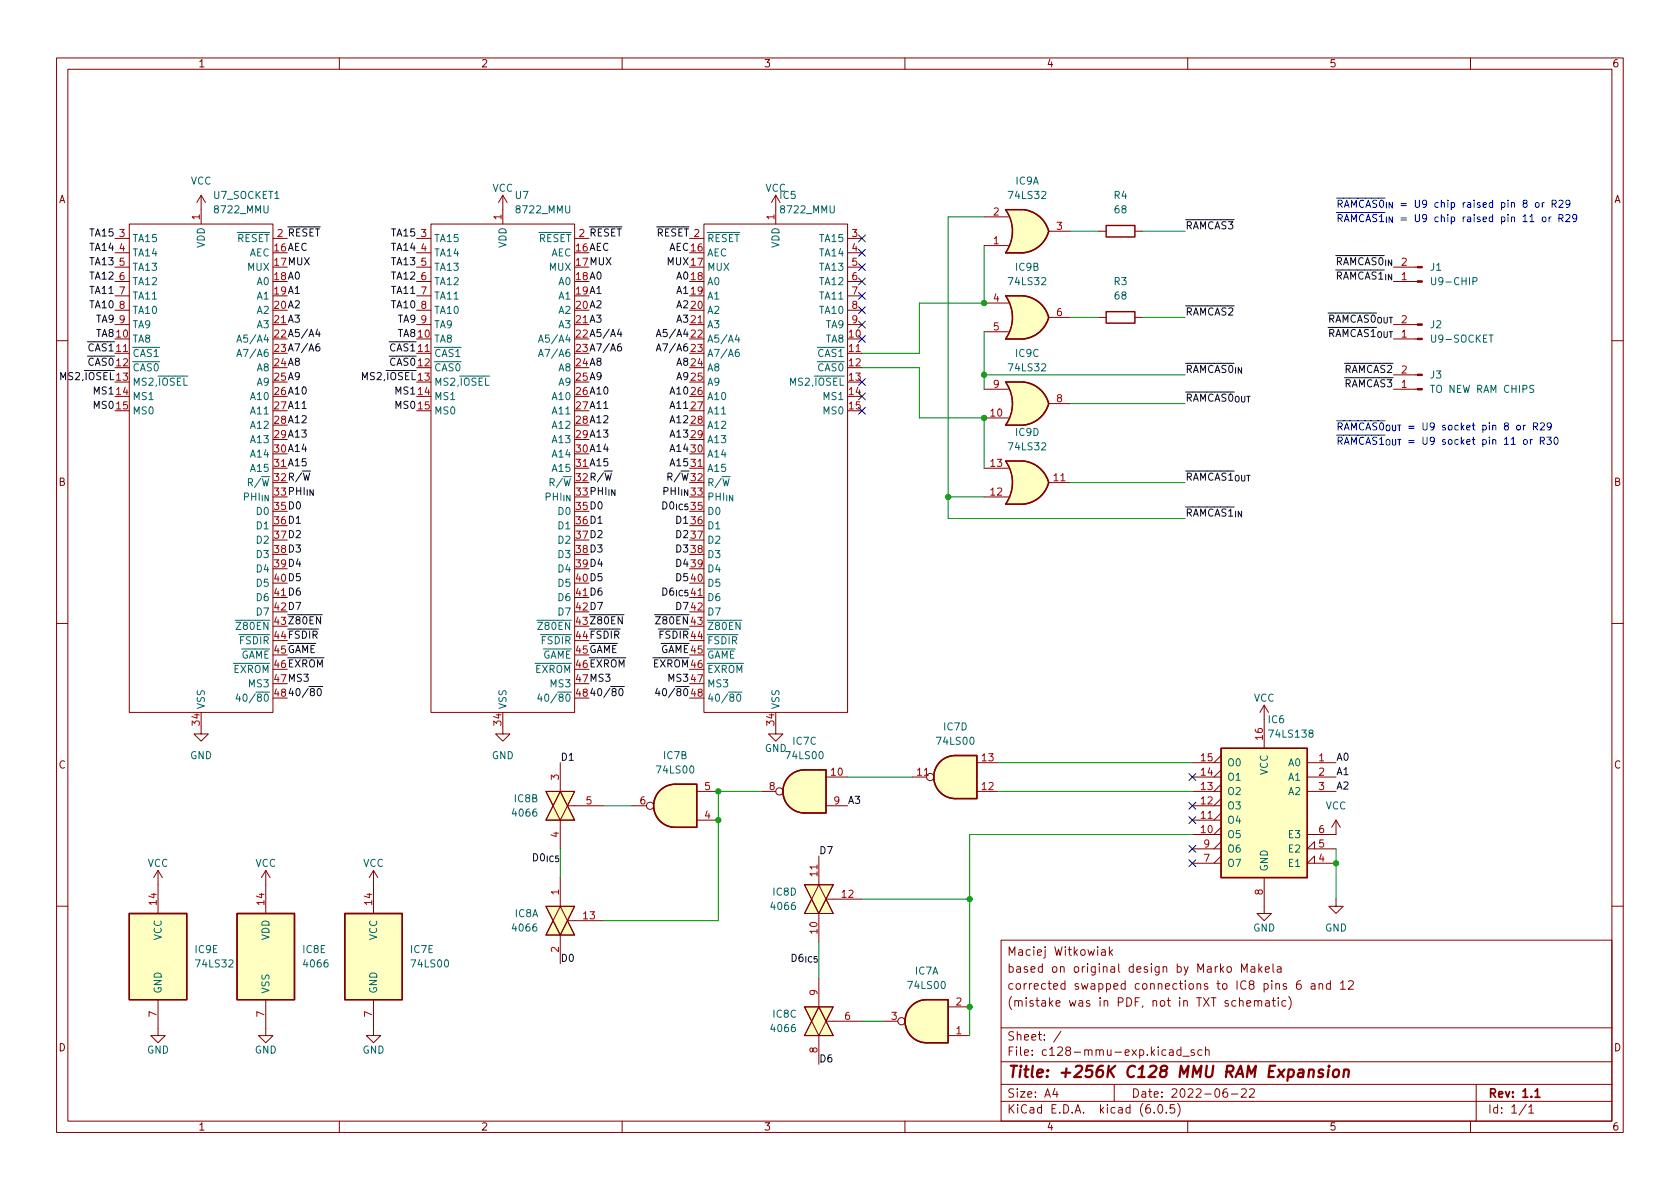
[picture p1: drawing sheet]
<svg xmlns="http://www.w3.org/2000/svg" width="297mm" height="210mm" viewBox="0 0 297 210" stroke-linecap="round" stroke-linejoin="round" font-family="sans-serif">
<g fill="none" stroke="#840000" stroke-width=".18">
<path d="M10 10.2h277v190.1h-277zM12 12.2h273v186.1h-273zM60 10.2v2M110 10.2v2M160 10.2v2M210 10.2v2M260 10.2v2M22.9 39.6h25.4v86.4h-25.4zM35.6 34.5l-.8 1.3M35.6 34.5v5.1M35.6 34.5l.7 1.3M76.2 39.6h25.4v86.4h-25.4z"/>
<path d="M88.9 34.5l-.8 1.3M88.9 34.5v5.1M88.9 34.5l.8 1.3M124.5 39.6h25.4v86.4h-25.4zM137.2 34.5l-.8 1.3M137.2 34.5v5.1M137.2 34.5l.7 1.3M174 38.3h4.3M181 37.1h-3.2a6.7 6.7 0 0 1 0 7.6h3.2M20.3 47.2h2.6M20.3 49.8h2.6M20.3 57.4h2.6"/>
<path d="M20.3 42.2h2.6M20.3 44.7h2.6M20.3 52.3h2.6M20.3 54.9h2.6M48.3 42.2h2.5M73.7 47.2h2.5M73.7 49.8h2.5M73.7 57.4h2.5M73.7 42.2h2.5M73.7 44.7h2.5M73.7 52.3h2.5M73.7 54.9h2.5"/>
<path d="M101.6 42.2h2.5M121.9 57.4h2.6M121.9 42.2h2.6M149.9 47.2h2.5M149.9 49.8h2.5M149.9 57.4h2.5M149.9 42.2h2.5M149.9 44.7h2.5M149.9 52.3h2.5M149.9 54.9h2.5M174 53.6h4.3M174 58.7h4.3"/>
<path d="M174 43.4h4.3M181 52.3h-3.2a6.6 6.6 0 0 1 0 7.6h3.2M185.4 40.9h3.8M185.4 56.1h3.8M194.3 40.9h1.3M194.3 56.1h1.3M200.7 40.9h1.2M200.7 56.1h1.2M246.4 47.2h4.2M246.4 49.8h4.2M246.4 57.4h4.2M246.4 59.9h4.2"/>
<path d="M10 60.2h2M20.3 62.5h2.6M73.7 62.5h2.5M149.9 62.5h2.5M174 68.8h4.3M174 73.9h4.3M181 67.6h-3.2a6.6 6.6 0 0 1 0 7.6h3.2M185.4 71.4h3.8M246.4 66.3h4.2M246.4 68.8h4.2M285 60.2h2M121.9 82.8h2.6"/>
<path d="M174 82.8h4.3M174 87.9h4.3M181 81.5h-3.2a6.7 6.7 0 0 1 0 7.6h3.2M185.4 85.3h3.8M10 110.2h2M121.9 105.7h2.6M285 110.2h2M35.6 128.5v1.3h1.2l-1.2 1.3-1.3-1.3h1.3M88.9 128.5v1.3h1.3l-1.3 1.3-1.3-1.3h1.3M96.5 139.9h5.1l-2.5 5.1zM99.1 139.9l2.5 5.1h-5.1zM99.1 134.9v5"/>
<path d="M123.2 139.9h3.8M134.6 139.9h2.6M137.2 128.5v1.3h1.2l-1.2 1.3-1.3-1.3h1.3M146 137.4h3.9M161.3 137.4h2.5M172.7 139.9h3.8M172.7 134.9h3.8M210.8 139.9h5.1M210.8 137.4h5.1M210.8 134.9h5.1M215.9 138.7l-1.3 1.2M215.9 136.1l-1.3 1.3"/>
<path d="M215.9 133.6l-1.3 1.3M223.5 124.7l-.7 1.3M223.5 124.7v7.6M223.5 124.7l.8 1.3M231.1 139.9h5.1M231.1 137.4h5.1M231.1 134.9h5.1M27.9 153.9l-.7 1.3M27.9 153.9v7.6M27.9 153.9l.8 1.3M47 153.9l-.8 1.3M47 153.9v7.6"/>
<path d="M47 153.9l.8 1.3M66 153.9l-.7 1.3M66 153.9v7.6M66 153.9l.8 1.3M99.1 145v5.1M99.1 155.2v5.1M100.3 142.5h6.4M111.8 142.5h2.5M123.2 145h3.8M142.2 156.5h5.1l-2.5 5zM144.8 156.5l2.5 5h-5.1zM144.8 151.4v5.1"/>
<path d="M146 142.5h3.9M146 159h6.4M210.8 145h5.1M210.8 142.5h5.1M210.8 147.6h5.1M210.8 152.6h5.1M210.8 150.1h5.1M215.9 146.3l-1.3 1.3M215.9 143.8l-1.3 1.2M215.9 141.2l-1.3 1.3M215.9 151.4l-1.3 1.2M215.9 148.8l-1.3 1.3"/>
<path d="M223.5 155.2v6.3h1.3l-1.3 1.3-1.3-1.3h1.3M232.4 152.6v-1.2l-1.3 1.2h5.1M232.4 150.1v-1.3l-1.3 1.3h5.1M236.2 159v1.3h1.3l-1.3 1.2-1.3-1.2h1.3M236.2 145v2.6h-5.1M236.2 145l-.7 1.3M236.2 145l.8 1.3M10 160.2h2M27.9 176.8v6.3h1.3l-1.3 1.3-1.2-1.3h1.2M47 176.8v6.3h1.3l-1.3 1.3-1.3-1.3h1.3M66 176.8v6.3h1.3l-1.3 1.3-1.2-1.3h1.2M96.5 160.3h5.1l-2.5 5z"/>
<path d="M99.1 160.3l2.5 5h-5.1zM99.1 165.3v5.1M100.3 162.8h6.4M142.2 178h5.1l-2.5 5.1zM144.8 178l2.5 5.1h-5.1zM144.8 161.5v5.1M144.8 173v5M167.6 178h3.8M177 166.3h108v32h-108zM194.8 168h.6v.9M195.4 168.3l-.5 .1a.29 .29 0 0 0-.2 .2 .29 .29 0 0 0 .2 .3h.5M196.1 167.4v1.5"/>
<path d="M196.3 168.4l.4 .5M196.7 167.9l-.6 .6M219.1 177.1l.3-.2 .3 .1 .1 .9M219.5 171.9v-1.5l.5 1.1 .5-1.1v1.5M220.4 177.4l.7-.1v-.3l-.5-.1-.2 .2 .1 .8h.6M221.2 171h.6l.1 .9M221.8 177.1l.2-.2 .4 .1v.9M221.8 176.9v1M221.9 171.3l-.5 .1a.29 .29 0 0 0-.3 .2 .29 .29 0 0 0 .3 .3h.5M222.4 177.1l.2-.2 .4 .1 .1 .9M222.6 170.4v1.5M222.7 171.4l.4 .5"/>
<path d="M223.1 170.9l-.5 .6M223.7 171.4l.7-.1v-.3l-.5-.1-.2 .2 .1 .8h.6M223.8 177h.6v.9M224.4 177.3l-.5 .1a.29 .29 0 0 0-.2 .2 .29 .29 0 0 0 .2 .3h.5M224.9 176.9h.6M225.1 170.4v1.3l.2 .2M225.1 176.4v1.3l.4 .2M225.9 171h.5l.1 .9M226 176.4v.2M226 176.9v1M226.5 171.3l-.5 .1a.29 .29 0 0 0-.2 .2 .29 .29 0 0 0 .2 .3h.5M227.4 177l-.5-.1-.3 .3v.4l.2 .3h.6"/>
<path d="M227.4 174l-.3-.1-.2 .2v.3l.5 .1v.4h-.5M227.9 176.2a1.72 1.72 0 0 1 0 2.3M229.9 173.4a.59 .59 0 0 0-.7 .7v.5l.2 .3h.4l.2-.1 .1-.5-.2-.2-.4-.1-.3 .3M231.9 174h.5l.1 .9M232.5 174.3l-.5 .1a.29 .29 0 0 0-.2 .2 .29 .29 0 0 0 .2 .3h.5M233.2 174.1l.2-.2 .4 .1 .1 .9M233.2 173.9v1M235.2 174l-.4-.1-.3 .3v.4l.1 .3h.6M235.2 173.4v1.5M237 173.9l.4-.5v1.5M237 174.9h.9M238.4 173.6l.6-.2 .2 .2 .1 .3-.9 1h.9"/>
<path d="M285 160.2h2M60 198.3v2M110 198.3v2M144.8 183.1v5.1M146 180.6h6.4M156.2 180.6h2.5M160 198.3v2M167.6 183.1h3.8M177 194.8h108M177 191.8h108M177 187.8h108M177 181.8h108"/>
<path d="M186.5 192.5l-.4 1h1M186.9 193v1M187.6 182.4l-1.3 1.9M197 191.8v3M204.1 196.7v.1M204.9 195.4l.2-.1a.81 .81 0 0 1 .6 .7 .81 .81 0 0 1-.3 .8h-.2a.81 .81 0 0 1-.6-.6 .81 .81 0 0 1 .3-.8zM206.2 196.7v.1M206.8 185.7h.6v.9M207.4 186l-.5 .1a.29 .29 0 0 0-.2 .2 .29 .29 0 0 0 .2 .3h.5M207.6 195.3h-.7v.7l.2-.1 .5 .1 .1 .2-.1 .5-.2 .1-.5-.1M208.2 195.1a1.72 1.72 0 0 1 0 2.3M208.8 185.7l-.4-.1-.3 .3v.4l.1 .3h.6"/>
<path d="M208.8 185.1v1.5M209.1 186.8h1.2M210 198.3v2M211.1 185.7l-.3-.1-.2 .2v.3l.5 .1v.4h-.5M212.5 185.7l-.4-.1-.3 .3v.4l.1 .3h.6M213.1 185.8l.3-.2 .3 .1 .1 .9M213.1 185.1v1.5M216.9 192.5a.59 .59 0 0 0-.7 .7v.5l.2 .3h.4l.2-.1 .1-.5-.2-.2-.4-.1-.3 .3M217.7 193.5h1.2M219.5 192.7l.6-.2 .2 .2 .1 .3-1 1h1M220.9 192.7l.6-.2 .2 .2 .1 .3-.9 1h.9M260 198.3v2"/>
<path d="M261 191.8v6.5M269.9 195.3l-1.3 1.9M270.3 195.8l.4-.5v1.5M270.3 196.8h.9"/>
<circle cx="137.8" cy="139.9" r=".63"/>
<circle cx="164.5" cy="137.4" r=".63"/>
<circle cx="114.9" cy="142.5" r=".63"/>
<circle cx="159.4" cy="180.6" r=".63"/>
</g>
<path d="M271.4 193l.4-.5v1.5M271.4 194h.9" fill="none" stroke="#840000" stroke-width=".3"/>
<path d="M231.5 189.3a.49 .49 0 0 1 .8 .1l-.1 1.1M234 189.2a.49 .49 0 0 0-.8 .3v.2l.7 .2v.3l-.3 .3-.6-.1M234.9 189.1l-.1 1.4M235 188.5l-.1 .1 .1 .1 .1-.1-.1-.1v.2M235.8 189.3a.52 .52 0 0 1 .6-.2 .52 .52 0 0 1 .4 .4l-.1 .6a.55 .55 0 0 1-.5 .4 .55 .55 0 0 1-.5-.4zM237.7 189.3a.49 .49 0 0 1 .8 .1l-.1 1.1M237.7 189.1l-.2 1.4" fill="none" stroke="#840000" stroke-width=".4"/>
<g fill="none" stroke="#840000" stroke-width=".25">
<path d="M181 37.1h-3.2a6.6 6.6 0 0 1 0 7.6h3.2M181 37.1a5.2 5.2 0 0 1 4.4 3.8 5.1 5.1 0 0 1-4.4 3.8M195.6 39.9h5.1v2h-5.1zM181 52.3h-3.2a6.6 6.6 0 0 1 0 7.6h3.2M181 52.3a5.1 5.1 0 0 1 4.4 3.8 5.2 5.2 0 0 1-4.4 3.8M195.6 55.1h5.1v2h-5.1zM181 67.6h-3.2a6.6 6.6 0 0 1 0 7.6h3.2M181 67.6a5.1 5.1 0 0 1 4.4 3.8 5.2 5.2 0 0 1-4.4 3.8M177.8 81.5h3.2M177.8 81.5a6.6 6.6 0 0 1 0 7.6h3.2M181 81.5a5.2 5.2 0 0 1 4.4 3.8 5.1 5.1 0 0 1-4.4 3.8M116.7 139.8a3.8 3.8 0 0 1 2.7-1.1h3.8v7.6h-3.8a3.8 3.8 0 0 1-3.5-2.4 3.8 3.8 0 0 1 .8-4.1z"/>
<path d="M139.5 137.3a3.8 3.8 0 0 1 2.7-1.2h3.8v7.7h-3.8a3.8 3.8 0 0 1-3.5-2.4 3.8 3.8 0 0 1 .8-4.1zM166.2 134.7a3.8 3.8 0 0 1 2.7-1.1h3.8v7.6h-3.8a3.8 3.8 0 0 1-3.5-2.3 3.8 3.8 0 0 1 .8-4.2zM215.9 132.3h15.2v22.9h-15.2zM22.9 161.5h10.1v15.3h-10.1zM41.9 161.5h10.2v15.3h-10.2zM61 161.5h10.1v15.3h-10.1zM161.1 177.9a3.8 3.8 0 0 1 2.7-1.1h3.8v7.6h-3.8a3.8 3.8 0 0 1-3.5-2.4 3.8 3.8 0 0 1 .8-4.1z"/>
</g>
<g fill="#840000" stroke="#840000" stroke-width=".18">
<path d="M250.6 47.1h.9v.3h-.9z"/>
<path d="M250.6 49.7h.9v.2h-.9z"/>
<path d="M250.6 57.3h.9v.2h-.9z"/>
<path d="M250.6 59.8h.9v.3h-.9z"/>
<path d="M250.6 66.2h.9v.2h-.9z"/>
<path d="M250.6 68.7h.9v.3h-.9z"/>
</g>
<g fill="#ffffc2" stroke="#ffffc2" stroke-width=".18">
<path d="M161.1 177.9a3.8 3.8 0 0 1 2.7-1.1v7.6a3.8 3.8 0 0 1-3.5-2.4 3.8 3.8 0 0 1 .8-4.1z"/>
<path d="M163.8 176.8h3.8v7.6h-3.8z"/>
<path d="M116.7 139.8a3.8 3.8 0 0 1 2.7-1.1v7.6a3.8 3.8 0 0 1-3.5-2.4 3.8 3.8 0 0 1 .8-4.1z"/>
<path d="M119.4 138.7h3.8v7.6h-3.8z"/>
<path d="M166.2 134.7a3.8 3.8 0 0 1 2.7-1.1v7.6a3.8 3.8 0 0 1-3.5-2.3 3.8 3.8 0 0 1 .8-4.2z"/>
<path d="M168.9 133.6h3.8v7.6h-3.8z"/>
<path d="M139.5 137.3a3.8 3.8 0 0 1 2.7-1.2v7.7a3.8 3.8 0 0 1-3.5-2.4 3.8 3.8 0 0 1 .8-4.1z"/>
<path d="M142.2 136.1h3.8v7.7h-3.8z"/>
<path d="M96.5 139.9h5.1l-2.5 5.1z"/>
<path d="M99.1 139.9l2.5 5.1h-5.1z"/>
<path d="M41.9 161.5h10.2v15.3h-10.2z"/>
<path d="M22.9 161.5h10.1v15.3h-10.1z"/>
<path d="M215.9 132.3h15.2v22.9h-15.2z"/>
<path d="M99.1 160.3l2.5 5h-5.1z"/>
<path d="M96.5 160.3h5.1l-2.5 5z"/>
<path d="M181 81.5a5.2 5.2 0 0 1 4.4 3.8l-5 1.4z"/>
<path d="M177.8 81.5h3.2z"/>
<path d="M177.8 89.1h3.2z"/>
<path d="M177.8 81.5h3.2v7.6h-3.2a6.6 6.6 0 0 0 0-7.6z"/>
<path d="M180.4 84l5 1.3a5.1 5.1 0 0 1-4.4 3.8z"/>
<path d="M180.4 70l5 1.4a5.2 5.2 0 0 1-4.4 3.8z"/>
<path d="M177.8 75.2h3.2z"/>
<path d="M177.8 67.6h3.2z"/>
<path d="M177.8 67.6h3.2v7.6h-3.2a6.7 6.7 0 0 0 0-7.6z"/>
<path d="M181 67.6a5.1 5.1 0 0 1 4.4 3.8l-5 1.3z"/>
<path d="M142.2 178h5.1l-2.5 5.1z"/>
<path d="M144.8 178l2.5 5.1h-5.1z"/>
<path d="M61 161.5h10.1v15.3h-10.1z"/>
<path d="M180.4 54.8l5 1.3a5.2 5.2 0 0 1-4.4 3.8z"/>
<path d="M177.8 59.9h3.2z"/>
<path d="M177.8 52.3h3.2z"/>
<path d="M177.8 52.3h3.2v7.6h-3.2a6.7 6.7 0 0 0 0-7.6z"/>
<path d="M181 52.3a5.1 5.1 0 0 1 4.4 3.8l-5 1.3z"/>
<path d="M144.8 156.5l2.5 5h-5.1z"/>
<path d="M142.2 156.5h5.1l-2.5 5z"/>
<path d="M181 37.1a5.2 5.2 0 0 1 4.4 3.8l-5 1.3z"/>
<path d="M177.8 37.1h3.2z"/>
<path d="M177.8 44.7h3.2z"/>
<path d="M177.8 37.1h3.2v7.6h-3.2a6.6 6.6 0 0 0 0-7.6z"/>
<path d="M180.4 39.6l5 1.3a5.1 5.1 0 0 1-4.4 3.8z"/>
</g>
<path d="M130.3 59.2l-.3 .9h.8M130.6 59.7v.8M41.9 60.5l.4-1.3 .4 1.3M41.9 63.1l.4-1.3 .4 1.3M42 60.1h.6M42 62.7h.6M95.2 60.5l.4-1.3 .5 1.3M95.2 63.1l.4-1.3 .5 1.3M95.3 60.1h.6M95.3 62.7h.6M130.6 61.8h-.4a.86 .86 0 0 0 0 1.3l.5-.2v-.4l-.2-.2h-.3l-.2 .2" fill="none" stroke="#006464" stroke-width=".18"/>
<path d="M56.1 58.2l-.3 .9h.8M56.4 58.7v.8M109.5 58.2l-.3 .9h.8M109.8 58.7v.8M116 59.5l.5-1.2 .4 1.2M116.2 59.2h.6M56.4 60.8l-.3 .1a.86 .86 0 0 0 0 1.2l.4-.2 .1-.4-.3-.2h-.2l-.3 .2M109.8 60.8l-.4 .1a.86 .86 0 0 0 0 1.2l.4-.2 .1-.4-.2-.2h-.3l-.2 .2M116 62.1l.5-1.3 .4 1.3M116.2 61.7h.6" fill="none" stroke="#0f0f0f" stroke-width=".18"/>
<path d="M274.4 36.1l.6-.1 .2-.2-.1-.3-.7-.1v1.3M274.7 36.1l.5 .6M275.6 38.6l.6-.1 .2-.1-.1-.3-.7-.2v1.3M275.6 35.5l.5-.1 .3 .4-.8 .9h.8M275.9 38.6l.5 .6M276.9 38.1l.4-.2 .3 .4-.8 .9h.8M277.6 35.9l-.3 .3-.3-.1-.1-.2v-.3l.2-.2 .4 .1 .1 .1a.84 .84 0 0 1-.4 1.1h-.2M278.8 38.5l-.3 .2h-.3l-.1-.2 .1-.5 .3-.1 .2 .2a.84 .84 0 0 1-.3 1.1h-.2M274.3 75.3l-.3 .3-.3-.1-.1-.2v-.3l.2-.2h.4l.1 .2a.84 .84 0 0 1-.4 1h-.2M274.9 77.4l.2-.1a.68 .68 0 0 1 .4 .6 .68 .68 0 0 1-.4 .7l-.2-.1-.1-.4z" fill="none" stroke="#0000c2" stroke-width=".18"/>
<g fill="none" stroke="#009600" stroke-width=".18">
<path d="M174 38.3h-6.4v53.4h41.9M174 43.4v10.2h-11.4v8.9h-10.2M174 58.7v10.1M189.2 56.1h5.1M189.2 40.9h5.1M201.9 56.1h7.6M201.9 40.9h7.6M152.4 65h10.2v8.9h11.4v8.9M174 66.3h35.5M189.2 71.4h20.3M167.6 87.9h6.4M189.2 85.3h20.3"/>
<path d="M134.6 139.9h-7.6v22.9h-20.3M149.9 137.4h11.4M176.5 139.9h34.3M176.5 134.9h34.3M99.1 150.1v5.1M106.7 142.5h5.1M152.4 159h19M210.8 147.6h-39.4v35.5M236.2 150.1v8.9M144.8 166.6v6.4M152.4 180.6h3.8"/>
</g>
<g fill="none" stroke="#000084" stroke-width=".18">
<path d="M151.8 51.7l1.2 1.2M151.8 59.3l1.2 1.2M151.8 56.8l1.2 1.2M151.8 49.2l1.2 1.2M151.8 41.5l1.2 1.3M151.8 44.1l1.2 1.2M151.8 54.2l1.2 1.3M151.8 46.6l1.2 1.2M153 51.7l-1.2 1.2M153 59.3l-1.2 1.2M153 56.8l-1.2 1.2M153 49.2l-1.2 1.2"/>
<path d="M153 41.5l-1.2 1.3M153 44.1l-1.2 1.2M153 54.2l-1.2 1.3M153 46.6l-1.2 1.2M151.8 69.5l1.2 1.2M151.8 66.9l1.2 1.3M151.8 72l1.2 1.2M153 69.5l-1.2 1.2M153 66.9l-1.2 1.3M153 72l-1.2 1.2M210.2 136.8l1.2 1.2M211.4 136.8l-1.2 1.2"/>
<path d="M210.2 141.9l1.2 1.2M210.2 149.5l1.2 1.2M210.2 152l1.2 1.3M210.2 144.4l1.2 1.2M211.4 141.9l-1.2 1.2M211.4 149.5l-1.2 1.2M211.4 152l-1.2 1.3M211.4 144.4l-1.2 1.2"/>
</g>
<g fill="#009600" stroke="#009600" stroke-width=".18">
<circle cx="171.4" cy="178" r=".46"/>
<circle cx="127" cy="139.9" r=".46"/>
<circle cx="171.4" cy="159" r=".46"/>
<circle cx="236.2" cy="152.6" r=".46"/>
<circle cx="174" cy="66.3" r=".46"/>
<circle cx="174" cy="73.9" r=".46"/>
<circle cx="167.6" cy="87.9" r=".46"/>
<circle cx="127" cy="145" r=".46"/>
<circle cx="174" cy="53.6" r=".46"/>
</g>
<text font-size="2.8" fill="#840000" x="178" y="190.6">Title: +256K C128 MMU RAM Expansion</text>
<g font-size="2.1" fill="#840000">
<text x="178" y="172">based on original design by Marko Makela</text>
<text x="178" y="169">Maciej Witkowiak</text>
<text x="178" y="178">(mistake was in PDF, not in TXT schematic)</text>
<text x="178" y="175">corrected swapped connections to IC8 pins 6 and 12</text>
<text x="178" y="184">Sheet: /</text>
<text x="178" y="186.7">File: c128-mmu-exp.kicad_sch</text>
<text x="178" y="196.9">KiCad E.D.A. kicad (6.0.5)</text>
<text x="178" y="194.1">Size: A4</text>
<text x="200" y="194.1">Date: 2022-06-22</text>
<text x="263" y="194.1">Rev: 1.1</text>
<text x="263" y="196.9">Id: 1/1</text>
</g>
<g font-size="1.8" fill="#840000">
<text x="35" y="11.9">1</text>
<text x="85" y="11.9">2</text>
<text x="135" y="11.9">3</text>
<text x="185" y="11.9">4</text>
<text x="235" y="11.9">5</text>
<text x="285" y="11.9">6</text>
<text x="10.3" y="35.9">A</text>
<text x="285.3" y="35.9">A</text>
<text x="10.3" y="85.9">B</text>
<text x="285.3" y="85.9">B</text>
<text x="10.3" y="135.9">C</text>
<text x="285.3" y="135.9">C</text>
<text x="10.3" y="185.9">D</text>
<text x="285.3" y="185.9">D</text>
<text x="35" y="199.9">1</text>
<text x="85" y="199.9">2</text>
<text x="135" y="199.9">3</text>
<text x="185" y="199.9">4</text>
<text x="235" y="199.9">5</text>
<text x="285" y="199.9">6</text>
</g>
<g font-size="1.8" fill="#006464">
<text x="33.7" y="32.6">VCC</text>
<text x="37.8" y="35.2">U7_SOCKET1</text>
<text x="87" y="33.9">VCC</text>
<text x="91.1" y="35.2">U7</text>
<text x="135.3" y="33.9">VCC</text>
<text x="137.9" y="35.2">IC5</text>
<text x="178.5" y="35.2">74LS32</text>
<text x="179.6" y="32.6">IC9A</text>
<text x="197" y="35.2">R4</text>
<text x="38.1" y="37.7">8722_MMU</text>
<text x="91.4" y="37.7">8722_MMU</text>
<text x="138.2" y="37.7">8722_MMU</text>
<text x="197.1" y="37.7">68</text>
<text x="23.4" y="42.8">TA15</text>
<text x="23.4" y="45.3">TA14</text>
<text x="23.4" y="47.9">TA13</text>
<text x="36.2" y="43.9" transform="rotate(-90 36.2 43.9)">VDD</text>
<text x="40.5" y="42.8">~{RESET}</text>
<text x="43.8" y="47.9">MUX</text>
<text x="44" y="45.3">AEC</text>
<text x="76.7" y="42.8">TA15</text>
<text x="76.7" y="45.3">TA14</text>
<text x="76.7" y="47.9">TA13</text>
<text x="89.5" y="43.9" transform="rotate(-90 89.5 43.9)">VDD</text>
<text x="93.8" y="42.8">~{RESET}</text>
<text x="97.2" y="47.9">MUX</text>
<text x="97.4" y="45.3">AEC</text>
<text x="125" y="45.3">AEC</text>
<text x="125" y="47.9">MUX</text>
<text x="125" y="42.8">~{RESET}</text>
<text x="137.8" y="43.9" transform="rotate(-90 137.8 43.9)">VDD</text>
<text x="145" y="42.8">TA15</text>
<text x="145" y="45.3">TA14</text>
<text x="145" y="47.9">TA13</text>
<text x="179.6" y="47.9">IC9B</text>
<text x="252.9" y="47.9">J1</text>
<text x="23.4" y="50.4">TA12</text>
<text x="23.4" y="53">TA11</text>
<text x="45.5" y="50.4">A0</text>
<text x="45.5" y="53">A1</text>
<text x="76.7" y="50.4">TA12</text>
<text x="76.7" y="53">TA11</text>
<text x="98.8" y="50.4">A0</text>
<text x="98.8" y="53">A1</text>
<text x="125" y="50.4">A0</text>
<text x="125" y="53">A1</text>
<text x="145" y="50.4">TA12</text>
<text x="145" y="53">TA11</text>
<text x="178.5" y="50.4">74LS32</text>
<text x="197" y="50.4">R3</text>
<text x="197.1" y="53">68</text>
<text x="253.6" y="50.4">U9-CHIP</text>
<text x="23.4" y="55.5">TA10</text>
<text x="23.4" y="58">TA9</text>
<text x="45.5" y="55.5">A2</text>
<text x="45.5" y="58">A3</text>
<text x="76.7" y="55.5">TA10</text>
<text x="76.7" y="58">TA9</text>
<text x="98.8" y="55.5">A2</text>
<text x="98.8" y="58">A3</text>
<text x="125" y="55.5">A2</text>
<text x="125" y="58">A3</text>
<text x="145" y="55.5">TA10</text>
<text x="146" y="58">TA9</text>
<text x="252.9" y="58">J2</text>
<text x="23.4" y="60.6">TA8</text>
<text x="23.4" y="63.1">~{CAS1}</text>
<text x="23.4" y="65.7">~{CAS0}</text>
<text x="42.7" y="60.6">A5/A4</text>
<text x="42.7" y="63.1">A7/A6</text>
<text x="45.5" y="65.7">A8</text>
<text x="76.7" y="60.6">TA8</text>
<text x="76.7" y="63.1">~{CAS1}</text>
<text x="76.7" y="65.7">~{CAS0}</text>
<text x="96.1" y="60.6">A5/A4</text>
<text x="96.1" y="63.1">A7/A6</text>
<text x="98.8" y="65.7">A8</text>
<text x="125" y="60.6">A5/A4</text>
<text x="125" y="63.1">A7/A6</text>
<text x="125" y="65.7">A8</text>
<text x="143.3" y="63.1">~{CAS1}</text>
<text x="143.3" y="65.7">~{CAS0}</text>
<text x="146" y="60.6">TA8</text>
<text x="178.5" y="65.7">74LS32</text>
<text x="179.6" y="63.1">IC9C</text>
<text x="253.4" y="60.6">U9-SOCKET</text>
<text x="23.4" y="68.2">MS2,~{IOSEL</text>
<text x="23.4" y="70.7">MS1</text>
<text x="44.5" y="70.7">A10</text>
<text x="45.5" y="68.2">A9</text>
<text x="76.7" y="68.2">MS2,~{IOSEL</text>
<text x="76.7" y="70.7">MS1</text>
<text x="97.8" y="70.7">A10</text>
<text x="98.8" y="68.2">A9</text>
<text x="125" y="68.2">A9</text>
<text x="125" y="70.7">A10</text>
<text x="139.2" y="68.2">MS2,~{IOSEL</text>
<text x="145.7" y="70.7">MS1</text>
<text x="252.9" y="66.9">J3</text>
<text x="253.4" y="69.5">TO NEW RAM CHIPS</text>
<text x="23.4" y="73.3">MS0</text>
<text x="44.5" y="73.3">A11</text>
<text x="44.5" y="75.8">A12</text>
<text x="76.7" y="73.3">MS0</text>
<text x="97.8" y="73.3">A11</text>
<text x="97.8" y="75.8">A12</text>
<text x="125" y="73.3">A11</text>
<text x="125" y="75.8">A12</text>
<text x="145.7" y="73.3">MS0</text>
<text x="179.6" y="77.1">IC9D</text>
<text x="44.5" y="78.4">A13</text>
<text x="44.5" y="80.9">A14</text>
<text x="44.5" y="83.4">A15</text>
<text x="97.8" y="78.4">A13</text>
<text x="97.8" y="80.9">A14</text>
<text x="97.8" y="83.4">A15</text>
<text x="125" y="78.4">A13</text>
<text x="125" y="80.9">A14</text>
<text x="125" y="83.4">A15</text>
<text x="178.5" y="79.6">74LS32</text>
<text x="40.7" y="88.5">PHI_{IN}</text>
<text x="42.9" y="86">R/~{W}</text>
<text x="94" y="88.5">PHI_{IN}</text>
<text x="96.3" y="86">R/~{W}</text>
<text x="125" y="86">R/~{W}</text>
<text x="125" y="88.5">PHI_{IN}</text>
<text x="45.5" y="91.1">D0</text>
<text x="45.5" y="93.6">D1</text>
<text x="98.8" y="91.1">D0</text>
<text x="98.8" y="93.6">D1</text>
<text x="125" y="91.1">D0</text>
<text x="125" y="93.6">D1</text>
<text x="45.5" y="96.1">D2</text>
<text x="45.5" y="98.7">D3</text>
<text x="45.5" y="101.2">D4</text>
<text x="98.8" y="96.1">D2</text>
<text x="98.8" y="98.7">D3</text>
<text x="98.8" y="101.2">D4</text>
<text x="125" y="96.1">D2</text>
<text x="125" y="98.7">D3</text>
<text x="125" y="101.2">D4</text>
<text x="45.5" y="103.8">D5</text>
<text x="45.5" y="106.3">D6</text>
<text x="98.8" y="103.8">D5</text>
<text x="98.8" y="106.3">D6</text>
<text x="125" y="103.8">D5</text>
<text x="125" y="106.3">D6</text>
<text x="40.9" y="111.4">~{Z80EN}</text>
<text x="41.1" y="113.9">~{FSDIR}</text>
<text x="45.5" y="108.8">D7</text>
<text x="94.2" y="111.4">~{Z80EN}</text>
<text x="94.4" y="113.9">~{FSDIR}</text>
<text x="98.8" y="108.8">D7</text>
<text x="125" y="108.8">D7</text>
<text x="125" y="111.4">~{Z80EN}</text>
<text x="125" y="113.9">~{FSDIR}</text>
<text x="39.9" y="119">~{EXROM}</text>
<text x="41.1" y="116.5">~{GAME}</text>
<text x="93.2" y="119">~{EXROM}</text>
<text x="94.4" y="116.5">~{GAME}</text>
<text x="125" y="116.5">~{GAME}</text>
<text x="125" y="119">~{EXROM}</text>
<text x="36.2" y="125.5" transform="rotate(-90 36.2 125.5)">VSS</text>
<text x="42" y="124.1">40/~{80}</text>
<text x="44.1" y="121.5">MS3</text>
<text x="89.5" y="125.5" transform="rotate(-90 89.5 125.5)">VSS</text>
<text x="95.3" y="124.1">40/~{80}</text>
<text x="97.5" y="121.5">MS3</text>
<text x="125" y="121.5">MS3</text>
<text x="125" y="124.1">40/~{80}</text>
<text x="137.8" y="125.5" transform="rotate(-90 137.8 125.5)">VSS</text>
<text x="221.7" y="124.1">VCC</text>
<text x="140.2" y="131.7">IC7C</text>
<text x="165.8" y="131.7">74LS00</text>
<text x="166.9" y="129.2">IC7D</text>
<text x="224.3" y="127.9">IC6</text>
<text x="224.7" y="130.4">74LS138</text>
<text x="33.6" y="134.2">GND</text>
<text x="86.9" y="134.2">GND</text>
<text x="116.3" y="136.8">74LS00</text>
<text x="117.4" y="134.2">IC7B</text>
<text x="135.2" y="133">GND</text>
<text x="139.1" y="134.2">74LS00</text>
<text x="216.9" y="135.5">O0</text>
<text x="224.2" y="137.1" transform="rotate(-90 224.2 137.1)">VCC</text>
<text x="227.9" y="135.5">A0</text>
<text x="91" y="141.9">IC8B</text>
<text x="216.9" y="143.1">O3</text>
<text x="216.9" y="140.6">O2</text>
<text x="216.9" y="138">O1</text>
<text x="227.9" y="138">A1</text>
<text x="227.9" y="140.6">A2</text>
<text x="234.4" y="143.1">VCC</text>
<text x="90.8" y="144.4">4066</text>
<text x="216.9" y="148.2">O5</text>
<text x="216.9" y="145.7">O4</text>
<text x="228" y="148.2">E3</text>
<text x="26.1" y="153.3">VCC</text>
<text x="45.1" y="153.3">VCC</text>
<text x="64.2" y="153.3">VCC</text>
<text x="216.9" y="153.3">O7</text>
<text x="216.9" y="150.7">O6</text>
<text x="224.2" y="154.2" transform="rotate(-90 224.2 154.2)">GND</text>
<text x="228" y="153.3">E1</text>
<text x="228" y="150.7">E2</text>
<text x="136.5" y="160.9">4066</text>
<text x="136.7" y="158.4">IC8D</text>
<text x="28.6" y="166.3" transform="rotate(-90 28.6 166.3)">VCC</text>
<text x="47.6" y="166.3" transform="rotate(-90 47.6 166.3)">VDD</text>
<text x="66.7" y="166.3" transform="rotate(-90 66.7 166.3)">VCC</text>
<text x="90.8" y="164.7">4066</text>
<text x="91.1" y="162.2">IC8A</text>
<text x="221.6" y="164.7">GND</text>
<text x="234.3" y="164.7">GND</text>
<text x="34.5" y="168.5">IC9E</text>
<text x="34.8" y="171.1">74LS32</text>
<text x="53.6" y="168.5">IC8E</text>
<text x="53.9" y="171.1">4066</text>
<text x="72.6" y="168.5">IC7E</text>
<text x="72.9" y="171.1">74LS00</text>
<text x="161.8" y="172.3">IC7A</text>
<text x="28.6" y="175.8" transform="rotate(-90 28.6 175.8)">GND</text>
<text x="47.6" y="175.8" transform="rotate(-90 47.6 175.8)">VSS</text>
<text x="66.7" y="175.8" transform="rotate(-90 66.7 175.8)">GND</text>
<text x="136.7" y="180">IC8C</text>
<text x="160.7" y="174.9">74LS00</text>
<text x="136.5" y="182.5">4066</text>
<text x="26" y="186.3">GND</text>
<text x="45" y="186.3">GND</text>
<text x="64.1" y="186.3">GND</text>
</g>
<g font-size="1.8" fill="#0f0f0f">
<text x="16" y="41.8">TA15</text>
<text x="49" y="41.9">2 ~{RESET}</text>
<text x="69.3" y="41.8">TA15</text>
<text x="102.4" y="41.9">2 ~{RESET}</text>
<text x="114.6" y="41.8">~{RESET}2</text>
<text x="209.5" y="40.5">~{RAMCAS3}</text>
<text x="16" y="46.9">TA13</text>
<text x="16" y="44.3">TA14</text>
<text x="48.5" y="44.4">16AEC</text>
<text x="48.5" y="47">17MUX</text>
<text x="69.3" y="46.9">TA13</text>
<text x="69.3" y="44.3">TA14</text>
<text x="101.9" y="44.4">16AEC</text>
<text x="101.9" y="47">17MUX</text>
<text x="118" y="46.9">MUX17</text>
<text x="118.2" y="44.3">AEC 16</text>
<text x="232.1" y="46.9">~{RAMCAS0}_{IN} 2</text>
<text x="16" y="49.4">TA12</text>
<text x="16" y="52">TA11</text>
<text x="48.5" y="49.5">18A0</text>
<text x="48.5" y="52.1">19A1</text>
<text x="69.3" y="49.4">TA12</text>
<text x="69.3" y="52">TA11</text>
<text x="101.9" y="49.5">18A0</text>
<text x="101.9" y="52.1">19A1</text>
<text x="119.7" y="49.4">A0</text>
<text x="119.7" y="52">A1</text>
<text x="232.1" y="49.4">~{RAMCAS1}_{IN} 1</text>
<text x="16" y="54.5">TA10</text>
<text x="17" y="59.6">TA8</text>
<text x="17" y="57">TA9</text>
<text x="48.5" y="54.6">20A2</text>
<text x="48.5" y="57.1">21A3</text>
<text x="48.5" y="59.7">22A5/A4</text>
<text x="69.3" y="54.5">TA10</text>
<text x="70.3" y="57">TA9</text>
<text x="70.3" y="59.6">TA8</text>
<text x="101.9" y="54.6">20A2</text>
<text x="101.9" y="57.1">21A3</text>
<text x="101.9" y="59.7">22A5/A4</text>
<text x="116.9" y="59.6">A5/A4</text>
<text x="119.7" y="54.5">A2</text>
<text x="119.7" y="57">A3</text>
<text x="209.5" y="55.8">~{RAMCAS2}</text>
<text x="230.2" y="59.6">~{RAMCAS1}_{OUT} 1</text>
<text x="230.2" y="57">~{RAMCAS0}_{OUT} 2</text>
<text x="14.2" y="64.7">~{CAS0}12</text>
<text x="14.2" y="62.1">~{CAS1}11</text>
<text x="48.5" y="62.2">23A7/A6</text>
<text x="48.5" y="64.8">24A8</text>
<text x="67.6" y="64.7">~{CAS0}12</text>
<text x="67.6" y="62.1">~{CAS1}11</text>
<text x="101.9" y="62.2">23A7/A6</text>
<text x="101.9" y="64.8">24A8</text>
<text x="116.9" y="62.1">A7/A6</text>
<text x="119.7" y="64.7">A8</text>
<text x="209.5" y="65.9">~{RAMCAS0}_{IN}</text>
<text x="236.3" y="65.9">~{RAMCAS2} 2</text>
<text x="9.5" y="67.2">MS2,~{IOSEL}13</text>
<text x="16.7" y="69.7">MS114</text>
<text x="48.5" y="67.3">25A9</text>
<text x="48.5" y="69.8">26A10</text>
<text x="62.8" y="67.2">MS2,~{IOSEL}13</text>
<text x="70" y="69.7">MS114</text>
<text x="101.9" y="67.3">25A9</text>
<text x="101.9" y="69.8">26A10</text>
<text x="118.7" y="69.7">A10</text>
<text x="119.7" y="67.2">A9</text>
<text x="209.5" y="71">~{RAMCAS0}_{OUT}</text>
<text x="236.3" y="68.5">~{RAMCAS3} 1</text>
<text x="16.7" y="72.3">MS015</text>
<text x="48.5" y="72.4">27A11</text>
<text x="48.5" y="74.9">28A12</text>
<text x="48.5" y="77.5">29A13</text>
<text x="70" y="72.3">MS015</text>
<text x="101.9" y="72.4">27A11</text>
<text x="101.9" y="74.9">28A12</text>
<text x="101.9" y="77.5">29A13</text>
<text x="118.7" y="72.3">A11</text>
<text x="118.7" y="77.4">A13</text>
<text x="118.7" y="74.8">A12</text>
<text x="48.5" y="80">30A14</text>
<text x="48.5" y="82.5">31A15</text>
<text x="101.9" y="80">30A14</text>
<text x="101.9" y="82.5">31A15</text>
<text x="118.7" y="79.9">A14</text>
<text x="118.7" y="82.4">A15</text>
<text x="48.5" y="85.1">32R/~{W}</text>
<text x="48.5" y="87.6">33PHI_{IN}</text>
<text x="101.9" y="85.1">32R/~{W}</text>
<text x="101.9" y="87.6">33PHI_{IN}</text>
<text x="114.8" y="87.5">PHI_{IN} 33</text>
<text x="117.1" y="85">R/~{W}32</text>
<text x="209.5" y="85">~{RAMCAS1}_{OUT}</text>
<text x="48.5" y="90.2">35D0</text>
<text x="48.5" y="92.7">36D1</text>
<text x="48.5" y="95.2">37D2</text>
<text x="101.9" y="90.2">35D0</text>
<text x="101.9" y="92.7">36D1</text>
<text x="101.9" y="95.2">37D2</text>
<text x="114.5" y="90.1">D0_{IC5} 35</text>
<text x="119.7" y="92.6">D136</text>
<text x="119.7" y="95.1">D237</text>
<text x="209.5" y="91.3">~{RAMCAS1}_{IN}</text>
<text x="48.5" y="97.8">38D3</text>
<text x="48.5" y="100.3">39D4</text>
<text x="101.9" y="97.8">38D3</text>
<text x="101.9" y="100.3">39D4</text>
<text x="119.7" y="97.7">D338</text>
<text x="119.7" y="100.2">D439</text>
<text x="48.5" y="102.9">40D5</text>
<text x="48.5" y="105.4">41D6</text>
<text x="48.5" y="107.9">42D7</text>
<text x="101.9" y="102.9">40D5</text>
<text x="101.9" y="105.4">41D6</text>
<text x="101.9" y="107.9">42D7</text>
<text x="114.5" y="105.3">D6_{IC5} 41</text>
<text x="119.7" y="107.8">D742</text>
<text x="119.7" y="102.8">D540</text>
<text x="48.5" y="110.5">43~{Z80EN}</text>
<text x="48.5" y="113">44~{FSDIR}</text>
<text x="101.9" y="110.5">43~{Z80EN}</text>
<text x="101.9" y="113">44~{FSDIR}</text>
<text x="115" y="110.4">~{Z80EN}43</text>
<text x="115.2" y="112.9">~{FSDIR}44</text>
<text x="48.5" y="115.6">45~{GAME}</text>
<text x="48.5" y="118.1">46~{EXROM}</text>
<text x="101.9" y="115.6">45~{GAME}</text>
<text x="101.9" y="118.1">46~{EXROM} ~{EXROM}46</text>
<text x="115.2" y="115.5">~{GAME}45</text>
<text x="48.5" y="120.6">47MS3</text>
<text x="48.5" y="123.2">4840/~{80}</text>
<text x="101.9" y="120.6">47MS3</text>
<text x="101.9" y="123.2">4840/~{80}</text>
<text x="116.1" y="123.1">40/~{80}48</text>
<text x="118.3" y="120.5">MS347</text>
<text x="99.1" y="134.5">D1</text>
<text x="236.2" y="134.5">A0</text>
<text x="236.2" y="137.1">A1</text>
<text x="149.9" y="142.1">A3</text>
<text x="236.2" y="139.6">A2</text>
<text x="91.7" y="152.3">D0_{IC5}</text>
<text x="144.8" y="151">D7</text>
<text x="99.1" y="170.1">D0</text>
<text x="137.4" y="170.1">D6_{IC5}</text>
<text x="144.8" y="187.9">D6</text>
</g>
<g font-size="1.8" fill="#a90000">
<text x="21.1" y="41.9">3</text>
<text x="35.3" y="38.8" transform="rotate(-90 35.3 38.8)">1</text>
<text x="74.4" y="41.9">3</text>
<text x="88.6" y="38.8" transform="rotate(-90 88.6 38.8)">1</text>
<text x="136.9" y="38.8" transform="rotate(-90 136.9 38.8)">1</text>
<text x="150.6" y="41.9">3</text>
<text x="175.7" y="38.1">2</text>
<text x="186.8" y="40.6">3</text>
<text x="21.1" y="44.4">4</text>
<text x="21.1" y="47">5</text>
<text x="74.4" y="44.4">4</text>
<text x="74.4" y="47">5</text>
<text x="150.6" y="44.4">4</text>
<text x="150.6" y="47">5</text>
<text x="175.7" y="43.2">1</text>
<text x="21.1" y="49.5">6</text>
<text x="21.1" y="52.1">7</text>
<text x="74.4" y="49.5">6</text>
<text x="74.4" y="52.1">7</text>
<text x="122.2" y="49.5">18</text>
<text x="122.2" y="52.1">19</text>
<text x="150.6" y="49.5">6</text>
<text x="150.6" y="52.1">7</text>
<text x="175.7" y="53.3">4</text>
<text x="20.6" y="59.7">10</text>
<text x="21.1" y="54.6">8</text>
<text x="21.1" y="57.1">9</text>
<text x="73.9" y="59.7">10</text>
<text x="74.4" y="54.6">8</text>
<text x="74.4" y="57.1">9</text>
<text x="122.2" y="54.6">20</text>
<text x="122.2" y="57.1">21</text>
<text x="122.2" y="59.7">22</text>
<text x="150.1" y="59.7">10</text>
<text x="150.6" y="54.6">8</text>
<text x="150.6" y="57.1">9</text>
<text x="175.7" y="58.4">5</text>
<text x="186.8" y="55.9">6</text>
<text x="122.2" y="62.2">23</text>
<text x="122.2" y="64.8">24</text>
<text x="150.1" y="62.2">11</text>
<text x="150.1" y="64.8">12</text>
<text x="122.2" y="67.3">25</text>
<text x="122.2" y="69.8">26</text>
<text x="150.1" y="67.3">13</text>
<text x="150.1" y="69.8">14</text>
<text x="175.7" y="68.6">9</text>
<text x="186.8" y="71.1">8</text>
<text x="122.2" y="72.4">27</text>
<text x="122.2" y="74.9">28</text>
<text x="122.2" y="77.5">29</text>
<text x="150.1" y="72.4">15</text>
<text x="175.2" y="73.7">10</text>
<text x="122.2" y="80">30</text>
<text x="122.2" y="82.5">31</text>
<text x="175.2" y="82.5">13</text>
<text x="175.2" y="87.6">12</text>
<text x="186.3" y="85.1">11</text>
<text x="35.3" y="128.2" transform="rotate(-90 35.3 128.2)">34</text>
<text x="88.6" y="128.2" transform="rotate(-90 88.6 128.2)">34</text>
<text x="136.9" y="128.2" transform="rotate(-90 136.9 128.2)">34</text>
<text x="223.3" y="130.8" transform="rotate(-90 223.3 130.8)">16</text>
<text x="98.8" y="137.9" transform="rotate(-90 98.8 137.9)">3</text>
<text x="147" y="137.2">10</text>
<text x="162.2" y="137.2">11</text>
<text x="173.6" y="134.6">13</text>
<text x="212.4" y="137.2">14</text>
<text x="212.4" y="134.6">15</text>
<text x="233.2" y="134.6">1</text>
<text x="233.2" y="137.2">2</text>
<text x="103.6" y="142.2">5</text>
<text x="113.2" y="142.2">6</text>
<text x="124.6" y="139.7">5</text>
<text x="136" y="139.7">8</text>
<text x="147.5" y="142.2">9</text>
<text x="173.6" y="139.7">12</text>
<text x="212.4" y="142.2">12</text>
<text x="212.4" y="139.7">13</text>
<text x="233.2" y="139.7">3</text>
<text x="98.8" y="148.1" transform="rotate(-90 98.8 148.1)">4</text>
<text x="124.6" y="144.8">4</text>
<text x="212.4" y="147.3">10</text>
<text x="212.4" y="144.8">11</text>
<text x="212.9" y="149.9">9</text>
<text x="233.2" y="149.9">5</text>
<text x="233.2" y="147.3">6</text>
<text x="144.5" y="154.9" transform="rotate(-90 144.5 154.9)">11</text>
<text x="212.9" y="152.4">7</text>
<text x="233.2" y="152.4">4</text>
<text x="27.7" y="160" transform="rotate(-90 27.7 160)">14</text>
<text x="46.7" y="160" transform="rotate(-90 46.7 160)">14</text>
<text x="65.8" y="160" transform="rotate(-90 65.8 160)">14</text>
<text x="98.8" y="158.2" transform="rotate(-90 98.8 158.2)">1</text>
<text x="148.9" y="158.7">12</text>
<text x="223.3" y="158.2" transform="rotate(-90 223.3 158.2)">8</text>
<text x="103.2" y="162.6">13</text>
<text x="144.5" y="165.1" transform="rotate(-90 144.5 165.1)">10</text>
<text x="98.8" y="168.4" transform="rotate(-90 98.8 168.4)">2</text>
<text x="27.7" y="179.8" transform="rotate(-90 27.7 179.8)">7</text>
<text x="46.7" y="179.8" transform="rotate(-90 46.7 179.8)">7</text>
<text x="65.8" y="179.8" transform="rotate(-90 65.8 179.8)">7</text>
<text x="144.5" y="176" transform="rotate(-90 144.5 176)">9</text>
<text x="169.1" y="177.8">2</text>
<text x="149.4" y="180.3">6</text>
<text x="157.6" y="180.3">3</text>
<text x="169.1" y="182.9">1</text>
<text x="144.5" y="186.2" transform="rotate(-90 144.5 186.2)">8</text>
</g>
<g font-size="1.8" fill="#0000c2">
<text x="236.2" y="39.3">~{RAMCAS1}_{IN} = U9 chip raised pin 11 or R29</text>
<text x="236.2" y="36.7">~{RAMCAS0}_{IN} = U9 chip raised pin 8 or R29</text>
<text x="236.2" y="76.1">~{RAMCAS0}_{OUT} = U9 socket pin 8 or R29</text>
<text x="236.2" y="78.6">~{RAMCAS1}_{OUT} = U9 socket pin 11 or R30</text>
</g>
</svg>
